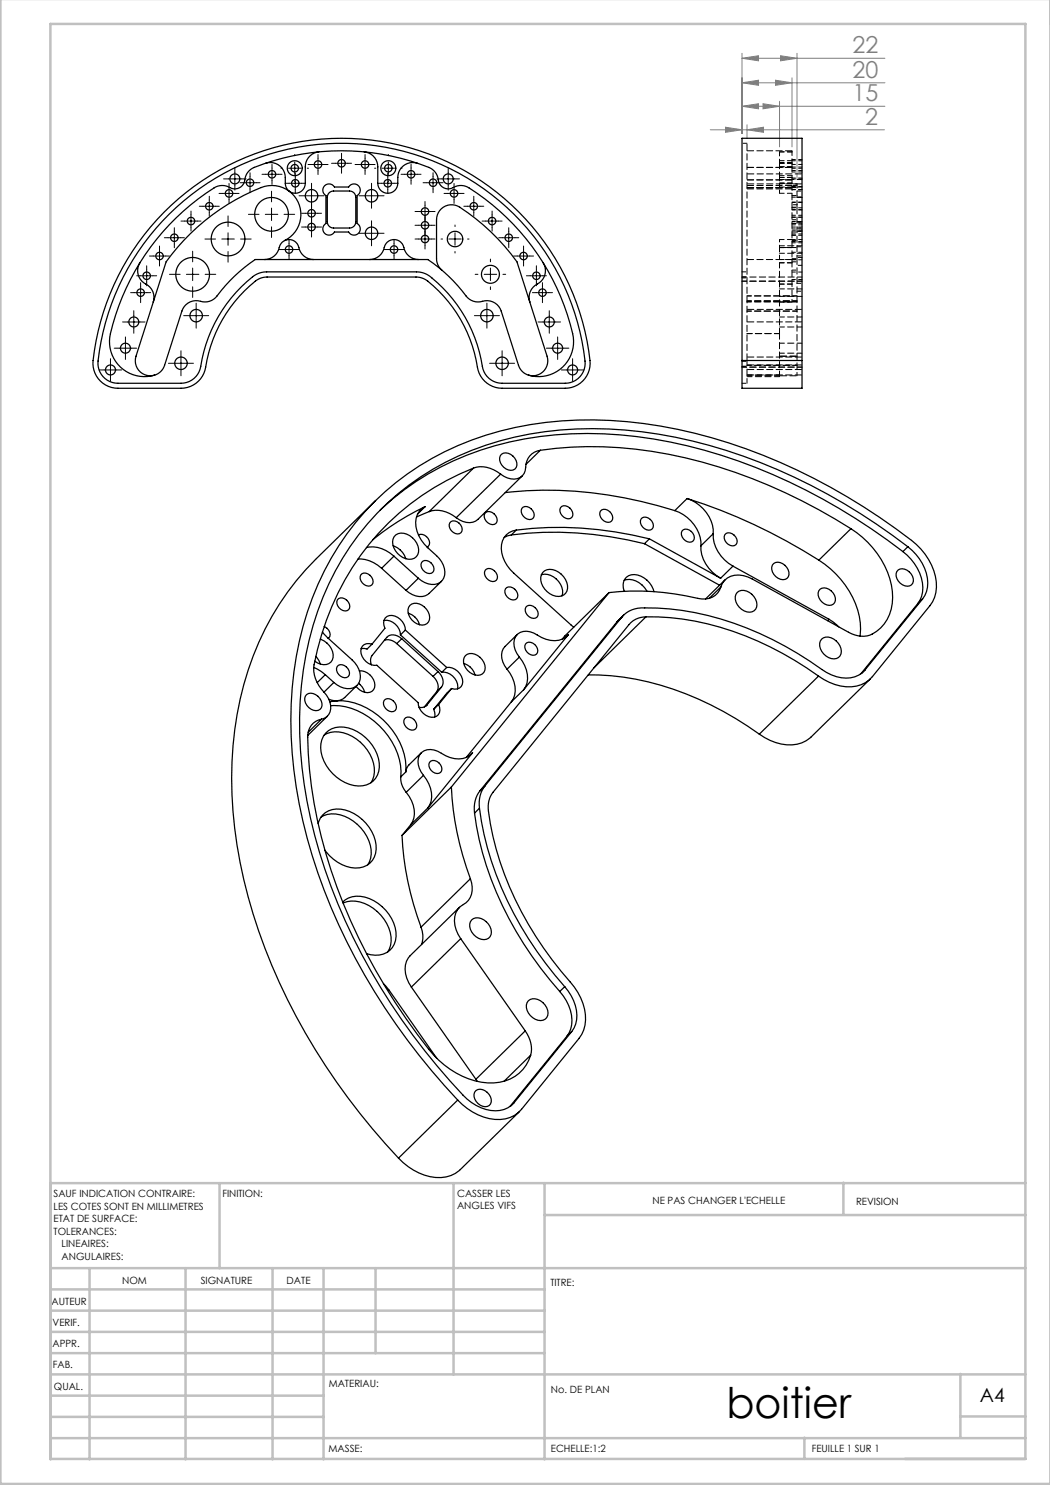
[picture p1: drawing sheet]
<svg xmlns="http://www.w3.org/2000/svg" width="210mm" height="297mm" viewBox="0 0 210 297" stroke-linecap="round" stroke-linejoin="round" font-family="sans-serif">
<g fill="none" stroke="#808080" stroke-width=".2">
<path d="M148.4 16.6l3.3-.6v1.1zM148.4 11.7l3.3-.6v1.1zM148.4 10.7v16M148.4 16.6h28.6M148.4 11.7h28.6M155.1 16l3.3 .6-3.3 .5zM156.1 11.1l3.3 .6-3.3 .5zM158.4 15.6v13.8M159.4 10.7v25.1M142.1 26h34.8M145.1 25.4l3.3 .6-3.3 .5zM148.4 21.3l3.3-.6v1.1z"/>
<path d="M148.4 21.3h28.6M149.4 26l3.3-.6v1.1zM149.4 25v2.7M152.6 20.7l3.3 .6-3.3 .5zM155.9 20.3v9.1"/>
</g>
<g fill="none" stroke="#000" stroke-width=".2" stroke-dasharray="30.5 1.3 1.3 1.3">
<path d="M44.6 38.7h-.8M45.7 35.8h-1M45.8 37.4v-.7M45.8 39.9v.8M47 34.5v-1M47 37v1M47.1 38.7h.7M48.2 35.8h1M48.8 36.5h-.8M50 35.3v-.8M50 37.8v.7M51.3 36.5h.7"/>
<path d="M53.2 34.9h-.8M54.4 33.6v-.7M54.4 36.1v.8M55.7 34.9h.7M56.5 33.6h-.3M57.8 36.7h-.7M59 31.1v-.2M59 36.1v.3M59.1 35.4v-.7M59.1 37.9v.8M60.3 36.7h.8M61.1 39.2h-1.3"/>
<path d="M61.5 33.6h.2M62.3 37.9v-1.2M62.4 32.9h-.8M63.6 39.2h1.2M63.6 31.7v-.8M63.6 34.2v.7M64.9 32.9h.7M67.1 32.7h-.8M68.3 31.4v-.7M68.3 33.9v.8M69.6 32.7h.7M71.8 32.9h-.8"/>
<path d="M73 31.7v-.8M73 34.2v.7M73.1 39.2h-1.3M74.3 32.9h.7M74.3 37.9v-1.2M75.2 33.6h-.3M75.6 39.2h1.2M76.3 36.7h-.7M77.6 35.4v-.7M77.6 37.9v.8M77.7 31.1v-.2M77.7 36.1v.3"/>
<path d="M78.8 36.7h.8M80.2 33.6h.2M81 34.9h-.8M82.2 33.6v-.7M82.2 36.1v.8M83.5 34.9h.7M85.4 36.5h-.8M86.6 35.3v-.8M86.6 37.8v.7M87.9 36.5h.7M88.4 35.8h-1M89.6 38.7h-.8"/>
<path d="M89.6 34.5v-1M89.6 37v1M90.8 37.4v-.7M90.8 39.9v.8M90.9 35.8h1M92.1 38.7h.7M26.9 58.5h-.8M28.1 55.2h-.8M28.1 57.3v-.8M28.1 59.8v.7M29.3 53.9v-.7M29.3 56.4v.8"/>
<path d="M29.4 58.5h.7M30.6 55.2h.7M30.7 51.2h-.8M31.9 50v-.8M31.9 52.5v.7M33.2 51.2h.7M33.6 47.5h-.7M34.9 46.3v-.8M34.9 48.8v.7M36 54.9h-2.1M36.1 47.5h.8M36.9 44.2h-.7"/>
<path d="M38.2 43v-.8M38.2 45.5v.7M38.5 52.4v-2.2M38.5 57.4v2.1M39.4 44.2h.8M40.6 41.3h-.7M41 54.9h2.2M41.9 40v-.7M41.9 42.5v.8M43.1 41.3h.8M43.1 47.8h-2.1M45.6 45.3v-2.1"/>
<path d="M45.6 50.3v2.1M48.1 47.8h2.1M51.8 42.9h-2.1M54.3 40.4v-2.2M54.3 45.4v2.1M56.6 49.9h-.8M56.8 42.9h2.1M57.8 48.7v-.8M57.8 51.2v.7M59.1 49.9h.7M61.1 42.7h-.8M61.1 45.4h-.8"/>
<path d="M62.3 41.4v-.7M62.3 43.9v.8M62.3 44.2v-.8M62.3 46.7v.7M62.3 40.4v1.3M63.6 42.7h.7M63.6 45.4h.7M73.1 46.7h-1.3M74.3 40.4v1.3M74.3 45.4v-1.2M74.3 47.9v1.3M75.6 46.7h1.2"/>
<path d="M77.6 49.9h-.8M78.8 48.7v-.8M78.8 51.2v.7M80.1 49.9h.7M83.8 42.3h-.8M83.8 45.1h-.8M83.8 47.8h-.8M85 41.1v-.8M85 43.6v.7M85 43.8v-.7M85 46.3v.8M85 46.6v-.8"/>
<path d="M85 49.1v.7M86.3 42.3h.7M86.3 45.1h.7M86.3 47.8h.7M88.5 47.8h-.3M91 45.3v-.3M91 50.3v.3M93.5 47.8h.3M93.5 41.3h-.7M94.8 40v-.7M94.8 42.5v.8M95.6 54.9h-.6"/>
<path d="M96 41.3h.8M97.2 44.2h-.8M98.1 52.4v-.6M98.1 57.4v.5M98.4 43v-.8M98.4 45.5v.7M99.7 44.2h.7M100.5 47.5h-.8M100.6 54.9h.5M101.7 46.3v-.8M101.7 48.8v.7M103 47.5h.7"/>
<path d="M103.5 51.2h-.8M104.7 50v-.8M104.7 52.5v.7M106 51.2h.7M106 55.2h-.7M107.2 58.5h-.7M107.3 53.9v-.7M107.3 56.4v.8M108.5 57.3v-.8M108.5 59.8v.7M108.5 55.2h.8M109.7 58.5h.8"/>
<path d="M20.8 74h-1M22.1 72.7v-1M22.1 75.2v1M23.3 74h1M23.8 69.6h-1M25.1 68.4v-1M25.1 70.9v1M25.5 64.4h-1M26.3 69.6h1M26.8 63.1v-1M26.8 65.6v1M28 64.4h1"/>
<path d="M34.9 72.7h-1.2M36.2 71.4v-1.2M36.2 73.9v1.3M37.4 72.7h1.3M38 63.1h-1.3M39.2 61.9v-1.3M39.2 64.4v1.2M40.5 63.1h1.2M96.1 63.1h-1.2M97.4 61.9v-1.3M97.4 64.4v1.2M98.6 63.1h1.3"/>
<path d="M99.2 72.7h-1.3M100.4 71.4v-1.2M100.4 73.9v1.3M101.7 72.7h1.2M108.6 64.4h-1M109.9 63.1v-1M109.9 65.6v1M110.3 69.6h-1M111.1 64.4h1M111.5 68.4v-1M111.5 70.9v1M112.8 69.6h1"/>
<path d="M113.3 74h-1M114.5 72.7v-1M114.5 75.2v1M115.8 74h1"/>
</g>
<g fill="none" stroke="#000" stroke-width=".2">
<path d="M44.6 38.7h2.5M45.7 35.8h2.5M45.8 37.4v2.5M47 34.5v2.5M48.8 36.5h2.5M50 35.3v2.5M53.2 34.9h2.5M54.4 33.6v2.5M57.7 33.6h2.5M57.8 36.7h2.5M59 32.4v2.5M59.1 35.4v2.5"/>
<path d="M61.1 39.2h2.5M62.3 37.9v2.5M62.4 32.9h2.5M63.6 31.7v2.5M67.1 32.7h2.5M68.3 31.4v2.5M71.8 32.9h2.5M73 31.7v2.5M73.1 39.2h2.5M74.3 37.9v2.5M76.3 36.7h2.5M76.4 33.6h2.5"/>
<path d="M77.6 35.4v2.5M77.7 32.4v2.5M81 34.9h2.5M82.2 33.6v2.5M85.4 36.5h2.5M86.6 35.3v2.5M88.4 35.8h2.5M89.6 38.7h2.5M89.6 34.5v2.5M90.8 37.4v2.5M26.9 58.5h2.5M28.1 55.2h2.5"/>
<path d="M28.1 57.3v2.5M29.3 53.9v2.5M30.7 51.2h2.5M31.9 50v2.5M33.6 47.5h2.5M34.9 46.3v2.5M36.9 44.2h2.5M37.3 54.9h2.5M38.2 43v2.5M38.5 53.6v2.5M40.6 41.3h2.5M41.9 40v2.5"/>
<path d="M44.4 47.8h2.5M45.6 46.6v2.5M53.1 42.9h2.5M54.3 41.6v2.5M56.6 49.9h2.5M57.8 48.7v2.5M61.1 42.7h2.5M61.1 45.4h2.5M62.3 41.4v2.5M62.3 44.2v2.5M73.1 46.7h2.5M74.3 45.4v2.5"/>
<path d="M77.6 49.9h2.5M78.8 48.7v2.5M83.8 47.8h2.5M83.8 42.3h2.5M83.8 45.1h2.5M85 41.1v2.5M85 43.8v2.5M85 46.6v2.5M89.8 47.8h2.5M91 46.6v2.5M93.5 41.3h2.5M94.8 40v2.5"/>
<path d="M96.8 54.9h2.5M97.2 44.2h2.5M98.1 53.6v2.5M98.4 43v2.5M100.5 47.5h2.5M101.7 46.3v2.5M103.5 51.2h2.5M104.7 50v2.5M106 55.2h2.5M107.2 58.5h2.5M107.3 53.9v2.5M108.5 57.3v2.5"/>
<path d="M20.8 74h2.5M22.1 72.7v2.5M23.8 69.6h2.5M25.1 68.4v2.5M25.5 64.4h2.5M26.8 63.1v2.5M34.9 72.7h2.5M36.2 71.4v2.5M38 63.1h2.5M39.2 61.9v2.5M96.1 63.1h2.5M97.4 61.9v2.5"/>
<path d="M99.2 72.7h2.5M100.4 71.4v2.5M108.6 64.4h2.5M109.9 63.1v2.5M110.3 69.6h2.5M111.5 68.4v2.5M113.3 74h2.5M114.5 72.7v2.5"/>
</g>
<g fill="none" stroke="#c0c0c0" stroke-width=".5">
<path d="M.1 -.1v296.9h210M10.1 236.6h195M43.9 236.6v17M90.7 236.6v38.3M108.9 236.6v55.3M168.7 236.5v6.4M10.1 253.6h195M10.1 257.9h98.8M17.9 253.6v38.3M37.1 253.6v38.3M54.5 253.6v38.3M64.7 253.6v38.3"/>
<path d="M75.1 253.6v17M108.9 243h96.2M10.1 270.6h98.8M10.1 266.4h98.8M10.1 262.1h98.8M10.1 279.1h54.6M10.1 274.9h195M192.1 274.8v12.7M10.1 291.8h195v-287h-195v287.1M10.1 287.6h195M10.1 283.4h54.6M160.9 287.5v4.3"/>
<path d="M192.1 283.3h13"/>
</g>
<path d="M145.1 25.4l3.3 .6-3.3 .5zM149.4 26l3.3-.6v1.1zM148.4 21.3l3.3-.6v1.1zM152.6 20.7l3.3 .6-3.3 .5zM148.4 16.6l3.3-.6v1.1zM155.1 16l3.3 .6-3.3 .5zM148.4 11.7l3.3-.6v1.1zM156.1 11.1l3.3 .6-3.3 .5z" fill="#808080"/>
<g fill="none" stroke="#000" stroke-width=".25">
<path d="M63.8 30.4a3 3 0 0 0-2.7 3v3.3a2 2 0 0 1-2 2 2 2 0 0 1-2-2 3.5 3.5 0 0 0-1.5-3.8 3 3 0 0 0-2.5-.2M64.9 37.1a1.25 1.25 0 0 1 2 .3h2.8a1.25 1.25 0 0 1 2-.3 1.25 1.25 0 0 1-.3 2v5.6a1.25 1.25 0 0 1 .3 2 1.25 1.25 0 0 1-2-.3h-2.8a1.25 1.25 0 0 1-2 .3 1.25 1.25 0 0 1 .3-2v-5.6a1.25 1.25 0 0 1-.3-2zM65.8 38.6l.9-.4h3.2a1.25 1.25 0 0 1 1.3 1.3v4.9a1.25 1.25 0 0 1-1.3 1.2h-3.2a1.25 1.25 0 0 1-1.2-1.2v-4.9zM72.8 30.4a3 3 0 0 1 2.8 3v3.3a2 2 0 0 0 2 2 2 2 0 0 0 2-2 3.5 3.5 0 0 1 1.4-3.8 3 3 0 0 1 2.5-.2M28 52.6a3.1 3.1 0 0 0 1.6 4.5 3 3 0 0 1 1.1 3.3M32.8 42.4a50 50 0 0 1 52.3-11.9 50 50 0 0 1 32.9 42.2 5 5 0 0 1-5 5h-12.6a5 5 0 0 1-4.9-4.3 26.7 26.7 0 0 0-10.8-17.7l-1.5-.3h-29.8a3.8 3.8 0 0 0-2.3 .8 27.8 27.8 0 0 0-10.1 17.9 5 5 0 0 1-4.8 3.6h-12.6a5 5 0 0 1-5-5.6 50 50 0 0 1 14.2-29.7zM33.9 42.8a49 49 0 0 1 51-11.3 49 49 0 0 1 32.1 41.3 4 4 0 0 1-4 3.9h-12.6a4 4 0 0 1-3.9-3.4 28 28 0 0 0-11.2-18.4l-1.2-.4-.8-.1h-30a4.5 4.5 0 0 0-2.8 1 28.8 28.8 0 0 0-10.5 18.4 4 4 0 0 1-3.8 2.9h-12.6a4 4 0 0 1-4-4.5 49 49 0 0 1 14.3-29.4zM52.9 51.9a3.1 3.1 0 0 0 3.1-2.8 2.06 2.06 0 0 1 2.3-1.1 2.06 2.06 0 0 1 1.6 2 3 3 0 0 0 2.8 1.9M56.9 48.1a5.8 5.8 0 0 0 2.8-7.6 5.8 5.8 0 0 0-7.5-3 43.3 43.3 0 0 0-19 14.9l-6 18.8a3 3 0 0 0 3.7 3.8M73.9 51.9a3.1 3.1 0 0 0 3.1-2.8 2.06 2.06 0 0 1 2.3-1.1 2.06 2.06 0 0 1 1.6 2 3 3 0 0 0 2.8 1.9M88.4 54a3 3 0 0 1-1.1-2.3v-7.7a3 3 0 0 1 4.6-2.6 43.2 43.2 0 0 1 11.5 11l6 18.8a3 3 0 0 1-3.7 3.8M108.6 52.6a3.1 3.1 0 0 1-1.6 4.5 3 3 0 0 0-1 3.3"/>
<path d="M30.9 75a7 7 0 0 1-8.8-8.3 46.8 46.8 0 0 1 21.5-29.5l1.2-.1 .8 .2a2.11 2.11 0 0 0 2.3 .3 2.11 2.11 0 0 0 1.1-2l.3-.8 .5-.6a5.8 5.8 0 0 1 2.9-1.4 46.7 46.7 0 0 1 33.8 1.1l.6 .6 .5 1.1a2.11 2.11 0 0 0 1.1 2 2.11 2.11 0 0 0 2.3-.3l.8-.2h.8a5.7 5.7 0 0 1 2.8 1.5 47.3 47.3 0 0 1 19.3 28.8 7 7 0 0 1-9 7.6M30.9 75a3 3 0 0 0 2-1.9l3.5-10.9a3.1 3.1 0 0 1 4.2-1.8h.9l.9-.3a5 5 0 0 0 1.8-2l2.7-2.9 2-1.7 2.1-1.6h34.6a32.2 32.2 0 0 1 7.9 7.6 3.3 3.3 0 0 0 3.5 .7 3 3 0 0 1 3.2 2l3.5 10.9a3 3 0 0 0 2 1.9M148.4 72.1v5.6h12v-5.6M148.4 72.1v-44.4h12v44.4M148.4 72.1h12M94.7 93.6a5.7 5.7 0 0 1 5.4 1.2M94.7 93.6a51.2 51.2 0 0 0-31.2 36.3 8.6 8.6 0 0 0-.6 5.1 8.8 8.8 0 0 0 2.4 4 3.3 3.3 0 0 1 .1 4.3l-1.1 .5M94.7 93.6l-8.9 8.7M100.1 94.8l-8.9 8.7M100.3 90.8a2.21 2.21 0 0 1 3.1 2.3 1.33 1.33 0 0 1-2.2 .7 2.01 2.01 0 0 1-.9-3zM101 98.5a81 81 0 0 1 34 3.6M104.5 95.2l-8.9 8.7a3.3 3.3 0 0 1-4.4-.4"/>
<path d="M108.1 90.1a82.4 82.4 0 0 1 39 4.4 112.8 112.8 0 0 1 23.1 11.2M108.1 90.1a3.4 3.4 0 0 0-3 3.4 2.45 2.45 0 0 1-3.6 2.1l-1.4-.8M108.1 90.1l-2.9 2.8M137.4 99.7a111.8 111.8 0 0 1 26.4 12.3M137.4 99.7a7.5 7.5 0 0 1 5.2 7M137.4 99.7l-2.4 2.4M67.5 119.9a1.45 1.45 0 0 1 2.4 .9 1.01 1.01 0 0 1-.4 1.3 1.01 1.01 0 0 1-1.3-.2 1.61 1.61 0 0 1-.7-2zM71.6 111.8a6.6 6.6 0 0 1 4.7 1.9M72.2 115a1.45 1.45 0 0 1 2.3 .9 1.01 1.01 0 0 1-.3 1.3 1.01 1.01 0 0 1-1.4-.3 1.61 1.61 0 0 1-.6-1.9zM73.3 109.5a6 6 0 0 1 5.5 1.7M75.1 100.1l-11.8 11.6a57.4 57.4 0 0 0-16.4 34.3 90 90 0 0 0 6.1 43.7 129.3 129.3 0 0 0 26.7 41.9M76 102a56.8 56.8 0 0 1 35.1-15 90.2 90.2 0 0 1 43.4 7.9 123.8 123.8 0 0 1 26.1 15.4"/>
<path d="M76.3 113.7l4.9 4.4M78.6 109.2a3.9 3.9 0 0 1 2.6 2.5M78.8 111.2l-2.5 2.5M78.8 111.2l4.9 4.5M79.2 107a3.2 3.2 0 0 1 4.4 2.2 1.86 1.86 0 0 1-.3 2.1 1.86 1.86 0 0 1-2.1 .5 3.6 3.6 0 0 1-2.6-4zM83.7 115.7l-2.5 2.4M83.7 107a1.61 1.61 0 0 1 1.7 .5 1.61 1.61 0 0 1 .3 1.7l-.3 .2M84.3 112.5a1.45 1.45 0 0 1 2.4 .9 1.01 1.01 0 0 1-.4 1.2 1.01 1.01 0 0 1-1.3-.2 1.61 1.61 0 0 1-.7-1.9zM85 101.3a51.4 51.4 0 0 0-10.4 6.6M85 101.3a3.8 3.8 0 0 0-1.6 5 7.8 7.8 0 0 0 2.2 3.3 7.8 7.8 0 0 1 3.3 4.1 2.44 2.44 0 0 1-.6 2.6 2.44 2.44 0 0 1-2.7 .5l-1.3-.7-.6-.4M85 101.3l-1.5 1.5M85.8 102.3l-2.5 1.1"/>
<path d="M85.8 102.3a5.7 5.7 0 0 1 5.4 1.2M88.3 116.3l-2.5 2.4a3.4 3.4 0 0 1-4.6-.6M90 104.5a1.45 1.45 0 0 1 2.4 .9 1.01 1.01 0 0 1-.4 1.3 1.01 1.01 0 0 1-1.4-.2 1.61 1.61 0 0 1-.6-2zM97 102.7a1.45 1.45 0 0 1 2.4 .9 1.01 1.01 0 0 1-.4 1.3 1.01 1.01 0 0 1-1.4-.3 1.61 1.61 0 0 1-.6-1.9zM97 114.1a1.45 1.45 0 0 1 2.4 .9 1.01 1.01 0 0 1-.4 1.2 1.01 1.01 0 0 1-1.3-.2 1.61 1.61 0 0 1-.7-1.9zM101.1 117.8a1.45 1.45 0 0 1 2.4 .8 1.01 1.01 0 0 1-.4 1.3 1.01 1.01 0 0 1-1.3-.2 1.61 1.61 0 0 1-.7-1.9zM102.3 107l-1.5 .5M102.3 107a71.7 71.7 0 0 1 26.6 1.7M103.3 106a71.7 71.7 0 0 1 26.6 1.8M103.3 106a3.5 3.5 0 0 0-2.9 4.6 7.4 7.4 0 0 0 2.3 4l12 10.8M103.3 106l-1 1M104.4 101.7a1.45 1.45 0 0 1 2.4 .9 1.01 1.01 0 0 1-.4 1.3 1.01 1.01 0 0 1-1.4-.3 1.61 1.61 0 0 1-.6-1.9z"/>
<path d="M108.3 115a3.6 3.6 0 0 1 4.1 4.2M108.5 114.5a2.82 2.82 0 0 1 4.2 .8 2.55 2.55 0 0 1 .1 3.7 3.4 3.4 0 0 1-4.5-2.3 2.24 2.24 0 0 1 .2-2.2zM112.1 101.5a1.45 1.45 0 0 1 2.4 .9 1.01 1.01 0 0 1-.4 1.3 1.01 1.01 0 0 1-1.3-.2 1.61 1.61 0 0 1-.7-2zM120.1 102.2a1.45 1.45 0 0 1 2.4 .9 1.01 1.01 0 0 1-.4 1.3 1.01 1.01 0 0 1-1.3-.2 1.61 1.61 0 0 1-.7-2zM121.8 118.5l-31.5 38.9M121.8 118.5l-9.4 9.3M124.8 116.1a4 4 0 0 1 4.6 2.1M124.8 118.3a2.31 2.31 0 0 1 .5-2.9 2.31 2.31 0 0 1 2.9-.2 4.7 4.7 0 0 1 2.6 3.1M128.2 103.8a1.45 1.45 0 0 1 2.4 .9 1.01 1.01 0 0 1-.4 1.3 1.01 1.01 0 0 1-1.3-.3 1.61 1.61 0 0 1-.7-1.9zM128.9 108.7l15 8.3M129.9 107.8l14.2 7.8M129.9 107.8l-1 .9"/>
<path d="M135 102.1a7.5 7.5 0 0 1 5.2 7.1M136.4 106.2a1.45 1.45 0 0 1 2.4 .9 1.01 1.01 0 0 1-.4 1.3 1.01 1.01 0 0 1-1.3-.3 1.61 1.61 0 0 1-.7-1.9zM140.2 109.2a7.3 7.3 0 0 0 3.9 6.4M142.6 106.7a7.3 7.3 0 0 0 4 6.5M142.6 106.7l-2.4 2.5M144.2 117.4a3.6 3.6 0 0 1-4.6 2.3 51.4 51.4 0 0 0-17.8-1.2M144.2 117.4l-2.3 2.3M145 106.9a1.45 1.45 0 0 1 2.4 .9 1.01 1.01 0 0 1-.4 1.3 1.01 1.01 0 0 1-1.4-.2 1.61 1.61 0 0 1-.6-2zM145 116l-3.9 3.8M146.6 113.2l-2.5 2.4M146.6 113.2l19.2 10.7M147.4 118.5a2.52 2.52 0 0 1 3.7 1.3 1.65 1.65 0 0 1-.1 2.2 1.65 1.65 0 0 1-2.2 .2 2.58 2.58 0 0 1-1.4-3.7z"/>
<path d="M154.7 112.7a2.21 2.21 0 0 1 3.1 2.2 1.33 1.33 0 0 1-2.2 .7 2.01 2.01 0 0 1-.9-2.9zM163.8 112a17.3 17.3 0 0 1 8.3 13.8l-.1 1.4M164 117.8a2.21 2.21 0 0 1 3.1 2.3 1.33 1.33 0 0 1-2.2 .7 2.01 2.01 0 0 1-.9-3zM170.2 105.7a17.3 17.3 0 0 1 8.3 13.8 7.6 7.6 0 0 1-5.1 7.7h-1.8l-1.9-.8-19.2-10.6a4.6 4.6 0 0 0-5.6 .3l-.7 1.3M170.2 105.7l-6.4 6.3M179.6 114a2.21 2.21 0 0 1 3.1 2.2 1.33 1.33 0 0 1-2.2 .8 2.01 2.01 0 0 1-.9-3zM180.6 110.3a9.4 9.4 0 0 1 3.9 8.1l-.5 1.7-.5 .7M181.6 109.4a9.4 9.4 0 0 1 3.9 8.1l-.5 1.6-.5 .7M181.6 109.4a115 115 0 0 0-46.5-22 73.6 73.6 0 0 0-38 1.7 53 53 0 0 0-35.3 38.9 79.9 79.9 0 0 0 1.1 39 122.4 122.4 0 0 0 30.5 52.8 8 8 0 0 0 7.4 2.1l.8-.3 1.2-1.1M181.6 109.4l-1 .9M184.5 119.8l-11.5 14.2M184.5 119.8l-1 1"/>
<path d="M61.3 138.9a2.21 2.21 0 0 1 3.1 2.2 1.33 1.33 0 0 1-2.2 .7 2.01 2.01 0 0 1-.9-2.9zM62.7 133.5l1.6 .8 .8 .6M63.2 131.3l.6 .8 .3 .7M64.1 127.8a3.5 3.5 0 0 1 2.4 4.2 2.06 2.06 0 0 1-3 .6l-.5-.4M64.5 126.4l1 1.2 4.9 4.4a3.8 3.8 0 0 1 1.2 4.9 3.4 3.4 0 0 1-4.8-.4M64.8 125.3a1.49 1.49 0 0 1 .9 2.4M65.1 134.9l1.7 1.6M65.1 134.9l-1.7 1.6M65.8 139.8l1.6 .4M66.8 136.5l-2 1.9M67.4 133.3a1.45 1.45 0 0 1 2.4 .9 1.01 1.01 0 0 1-.4 1.3 1.01 1.01 0 0 1-1.3-.3 1.61 1.61 0 0 1-.7-1.9zM71.4 137.1l-2.8 2.7-1.2 .4"/>
<path d="M71.7 136.7a3.3 3.3 0 0 1 1.2 1.8M71.9 134.2a2.99 2.99 0 0 1 3 3.3 1.64 1.64 0 0 1-2.5 .8l-1.2-1M74.4 128.8a1.61 1.61 0 0 0-2 .5 1.61 1.61 0 0 0 0 2 2.98 2.98 0 0 0 3 1.8l8.2 7.4a3 3 0 0 0 3.2 2.9 1.63 1.63 0 0 0 .9-2.5M74.4 128.8l-1 1-1.2-.1M76.8 124.1a2.96 2.96 0 0 1 3.3 2.9M76.9 128.1v-.1a2.48 2.48 0 0 1 2.5 .7M79.4 128.7l7.2 6.6M80.1 127l8.3 7.5M80.3 127.7a2.1 2.1 0 0 0-2.9-.2l-3 3.6a1.82 1.82 0 0 0-.1 1.9M80.3 127.7l7.3 6.6M80.3 127.7l-.9 1M81.1 126a3 3 0 0 0-3.2-2.9 1.63 1.63 0 0 0-.9 2.5l-2.6 3.2"/>
<path d="M81.1 126l8.2 7.5M81.1 126l-1 1M81.6 122.6a3.3 3.3 0 0 1 2.3 2.3M82 121.1a2.52 2.52 0 0 1 3.7 1.3 1.65 1.65 0 0 1-.2 2.2 1.65 1.65 0 0 1-2.1 .2 2.58 2.58 0 0 1-1.4-3.7zM86.6 135.3a2.39 2.39 0 0 1 .7 3.1M87.3 138.4l-2.4 3M87.6 134.3a2.39 2.39 0 0 1 .7 3.1M87.6 134.3l-1 1M88.3 137.4l-2.9 3.6M88.3 137.4l-1 1M88.4 134.5a2.97 2.97 0 0 1 3.1 3.3M89.3 133.5a2.95 2.95 0 0 1 3.2 3.4 1.54 1.54 0 0 1-2.2 .8"/>
<path d="M89.3 133.5l-.9 1M90.3 137.7l-2.6 3.2M90.3 137.7l-1 1-2.6 3.2M92.8 132.7a3.3 3.3 0 0 1 2.2 2.3M93.1 131.1a2.52 2.52 0 0 1 3.7 1.4 1.65 1.65 0 0 1-.1 2.1 1.65 1.65 0 0 1-2.2 .2 2.58 2.58 0 0 1-1.4-3.7zM101.4 133.8a5.3 5.3 0 0 1 .9 6.6M103.5 126.9l-2.5 2.4a3.1 3.1 0 0 0-.1 3.9l.5 .6M103.9 131.4a5.3 5.3 0 0 1 .8 6.5M103.9 131.4l-2.5 2.4M104.7 137.9l-2.4 2.5M105.1 128.8a1.45 1.45 0 0 1 2.4 .9 1.01 1.01 0 0 1-.4 1.3 1.01 1.01 0 0 1-1.3-.3 1.61 1.61 0 0 1-.7-1.9zM105.2 121.4a1.45 1.45 0 0 1 2.4 .9 1.01 1.01 0 0 1-.4 1.3 1.01 1.01 0 0 1-1.4-.2 1.61 1.61 0 0 1-.6-2z"/>
<path d="M113.7 126.9a4.2 4.2 0 0 1-5.4 .6 5.4 5.4 0 0 0-3.7-1.2 2.49 2.49 0 0 0-1.6 3.7l.9 1.4M113.7 126.9l-9 11M113.7 126.9l-.5 .5M117.6 135a56.3 56.3 0 0 1 29.5 8.7l4.8 3.1M123.4 124.4l-27.4 33.7M124.4 123.4a5.4 5.4 0 0 1 4.5-1.8 58.5 58.5 0 0 1 30.6 9.1l2.5 1.5a14.3 14.3 0 0 0 6.2 3.3 5 5 0 0 0 4.8-1.5M124.4 123.4l-27.4 33.8M124.4 123.4l-1 1M124.7 123l-1.3 1.4M129.2 123.4a4.3 4.3 0 0 0-3.4 1.5l-27.2 33.6a4.9 4.9 0 0 0-.9 3.7 65.4 65.4 0 0 0 16.4 34.2 10.3 10.3 0 0 1 2.6 9.6l-.9 1.7-11.5 14.2a6.7 6.7 0 0 1-7.5 1.5 12.7 12.7 0 0 1-5.3-3.4M129.2 123.4a56.2 56.2 0 0 1 29.8 8.7l4.7 3.1M129.2 123.4l-10.4 10.2"/>
<path d="M163.7 135.2a9.3 9.3 0 0 0 8.5 1.8l.9-.5 1.4-1.2 11.5-14.2a7.7 7.7 0 0 0 .3-8.1 13.4 13.4 0 0 0-4-4.9 116.5 116.5 0 0 0-50.2-22.9 73 73 0 0 0-37.7 2.8 53.9 53.9 0 0 0-33.8 37.3 79.3 79.3 0 0 0 0 38.9 124 124 0 0 0 30.9 55.8M163.7 135.2l-11.8 11.6M164.3 127.8a2.52 2.52 0 0 1 3.7 1.4 1.65 1.65 0 0 1-.1 2.1 1.65 1.65 0 0 1-2.2 .2 2.58 2.58 0 0 1-1.4-3.7zM165.8 123.9l1.9 1.5M165.8 123.9l-.3 .2M173 134l-.7 .6M174.1 135.8l-11.9 11.6a6.8 6.8 0 0 1-7.1 1.1l-1.1-.4-2.1-1.3M183.5 120.8l-11.3 14M64.3 143.8a3.4 3.4 0 0 0-2.8 3.6 98.9 98.9 0 0 0 13.7 46.7 118.4 118.4 0 0 0 11.5 16.9 16.1 16.1 0 0 0 12 5.6 7.8 7.8 0 0 0 7.4-5.6M64.3 143.8l-2.7 2.7M64.8 147a5.8 5.8 0 0 1 6.5 .8 7.8 7.8 0 0 1 3.5 7.4l-.6 1.4M65.1 146.6a5.1 5.1 0 0 1 6.3-.3 7.9 7.9 0 0 1 4.3 8 4 4 0 0 1-4.9 2.8 8.3 8.3 0 0 1-6.6-8.4l.2-.8z"/>
<path d="M65.5 143.2l-4 3.9M66.1 141.1a13.9 13.9 0 0 1 12.3 7.2 11.6 11.6 0 0 1 1.8 7.1M67.4 140.2l-1.4 .2M67.4 140.2a13.9 13.9 0 0 1 11.9 7 11.7 11.7 0 0 1 1.8 7.2M76.8 140.1a1.45 1.45 0 0 1 2.4 .9 1.01 1.01 0 0 1-.4 1.3 1.01 1.01 0 0 1-1.3-.3 1.61 1.61 0 0 1-.7-1.9zM80.2 155.4a4.3 4.3 0 0 0 1 3.1M80.9 143.8a1.45 1.45 0 0 1 2.4 .9 1.01 1.01 0 0 1-.4 1.3 1.01 1.01 0 0 1-1.3-.3 1.61 1.61 0 0 1-.7-1.9zM81.1 154.4l-.9 1M81.2 158.5a5.3 5.3 0 0 1 .9 6.5M84.3 150.5l-2.7 2.8-.5 1.1M84.7 155.1a5.3 5.3 0 0 1 .9 6.5M84.7 155.1l-3.5 3.4"/>
<path d="M85.4 141a1.56 1.56 0 0 1-1.6 .5M85.4 141l-.2 .2M85.9 152.5a1.45 1.45 0 0 1 2.4 .8 1.01 1.01 0 0 1-.4 1.3 1.01 1.01 0 0 1-1.3-.2 1.61 1.61 0 0 1-.7-1.9zM86.7 141.9l.2 .5v1M87.7 140.9l-1 1M90.3 157.4a60 60 0 0 0 3.8 18.3M90.3 157.4l-9.9 9.7M94.5 150.6a4.2 4.2 0 0 1-5.4 .6 5.4 5.4 0 0 0-3.7-1.3 2.49 2.49 0 0 0-1.5 3.8l.8 1.4M94.5 150.6l-8.9 11M94.5 150.6l-.5 .5M96 158.1a5.9 5.9 0 0 0-1.1 4.5M97 157.2a5.9 5.9 0 0 0-1.1 4.5"/>
<path d="M97 157.2l-1 .9M102.3 140.4l-9.1 11.1M63.6 164.7a4 4 0 0 1 5.4-2.7 8.5 8.5 0 0 1 6.2 7.9 3.9 3.9 0 0 1-5 3.6 8.6 8.6 0 0 1-5.2-3.5M64.2 163.4a5.8 5.8 0 0 1 6.5 .8 7.8 7.8 0 0 1 3.4 7.4l-.5 1.4M80.4 167.1a60 60 0 0 0 3.8 18.3M82.1 165l-1.7 2.1M85.6 161.6l-3.5 3.4M94.1 175.7a4.1 4.1 0 0 1-2.1 5.6 4.4 4.4 0 0 0-.4 5.6l.5 .8M94.1 175.7l-9.9 9.7M94.9 162.6a67.8 67.8 0 0 0 17.1 35.7M95.9 161.7a67.8 67.8 0 0 0 17 35.6M95.9 161.7l-1 .9"/>
<path d="M68.5 180.4a5.1 5.1 0 0 1 6.3-.2 7.9 7.9 0 0 1 4.3 7.9 4 4 0 0 1-4.9 2.9l-.9-.3M68.6 180.6a6 6 0 0 1 6.1 1.1 7.8 7.8 0 0 1 3.4 7.4l-.6 1.3M76.7 196.7l1.1 1.3 9.5 13.6M82.3 197.4l12.9 18.5M84.2 185.4a5 5 0 0 1 .1 3.5M91.9 181.5l-9.9 9.6a4.4 4.4 0 0 0-.3 5.4l.6 .9M92.1 187.7l12.9 18.5M92.1 187.7l-9.8 9.7M94.3 184a2.52 2.52 0 0 1 3.7 1.3 1.65 1.65 0 0 1-.1 2.2 1.65 1.65 0 0 1-2.2 .2 2.58 2.58 0 0 1-1.4-3.7zM112 198.3a8.2 8.2 0 0 1 2.1 7.5l-.7 1.5M112.9 197.3a8.2 8.2 0 0 1 2.2 7.5l-.8 1.5M112.9 197.3l-.9 1"/>
<path d="M95.2 215.9l.3 .4M95.2 218.1a2.21 2.21 0 0 1 3.1 2.2 1.33 1.33 0 0 1-2.2 .8 2.01 2.01 0 0 1-.9-3zM105 206.2a5.8 5.8 0 0 1 1.1 4.8M105 206.2l-9.8 9.7M105.7 200.2a2.52 2.52 0 0 1 3.6 1.3 1.65 1.65 0 0 1-.1 2.2 1.65 1.65 0 0 1-2.1 .2 2.58 2.58 0 0 1-1.4-3.7zM106.1 211l-5.3 5.2M113.4 207.3l-11.4 14M114.3 206.3l-11.5 14.2M114.3 206.3l-.9 1M91.5 220l-11.8 11.6M102.8 220.5l-.7 .7M103.9 222.3l-11.8 11.6a6.8 6.8 0 0 1-7.2 1.1 12.7 12.7 0 0 1-5.2-3.4"/>
<circle cx="45.8" cy="38.7" r=".75"/>
<circle cx="47" cy="35.8" r="1"/>
<circle cx="50" cy="36.5" r=".75"/>
<circle cx="54.4" cy="34.9" r=".75"/>
<circle cx="59" cy="33.6" r="1.5"/>
<circle cx="59" cy="33.6" r=".75"/>
<circle cx="59.1" cy="36.7" r=".75"/>
<circle cx="62.3" cy="39.2" r="1.25"/>
<circle cx="63.6" cy="32.9" r=".75"/>
<circle cx="68.3" cy="32.7" r=".75"/>
<circle cx="73" cy="32.9" r=".75"/>
<circle cx="74.3" cy="39.2" r="1.25"/>
<circle cx="77.6" cy="36.7" r=".75"/>
<circle cx="77.7" cy="33.6" r="1.5"/>
<circle cx="77.7" cy="33.6" r=".75"/>
<circle cx="82.2" cy="34.9" r=".75"/>
<circle cx="86.6" cy="36.5" r=".75"/>
<circle cx="89.6" cy="35.8" r="1"/>
<circle cx="90.8" cy="38.7" r=".75"/>
<circle cx="28.1" cy="58.5" r=".75"/>
<circle cx="29.3" cy="55.2" r=".75"/>
<circle cx="31.9" cy="51.2" r=".75"/>
<circle cx="34.9" cy="47.5" r=".75"/>
<circle cx="38.2" cy="44.2" r=".75"/>
<circle cx="38.5" cy="54.9" r="3.4"/>
<circle cx="41.9" cy="41.3" r=".75"/>
<circle cx="45.6" cy="47.8" r="3.4"/>
<circle cx="54.3" cy="42.9" r="3.4"/>
<circle cx="57.8" cy="49.9" r=".75"/>
<circle cx="62.3" cy="42.7" r=".75"/>
<circle cx="62.3" cy="45.4" r=".75"/>
<circle cx="74.3" cy="46.7" r="1.25"/>
<circle cx="78.8" cy="49.9" r=".75"/>
<circle cx="85" cy="47.8" r=".75"/>
<circle cx="85" cy="45.1" r=".75"/>
<circle cx="85" cy="42.3" r=".75"/>
<circle cx="91" cy="47.8" r="1.55"/>
<circle cx="94.8" cy="41.3" r=".75"/>
<circle cx="98.1" cy="54.9" r="1.8"/>
<circle cx="98.4" cy="44.2" r=".75"/>
<circle cx="101.7" cy="47.5" r=".75"/>
<circle cx="104.7" cy="51.2" r=".75"/>
<circle cx="107.3" cy="55.2" r=".75"/>
<circle cx="108.5" cy="58.5" r=".75"/>
<circle cx="22.1" cy="74" r="1"/>
<circle cx="25.1" cy="69.6" r="1"/>
<circle cx="26.8" cy="64.4" r="1"/>
<circle cx="36.2" cy="72.7" r="1.25"/>
<circle cx="39.2" cy="63.1" r="1.25"/>
<circle cx="97.4" cy="63.1" r="1.25"/>
<circle cx="100.4" cy="72.7" r="1.25"/>
<circle cx="109.9" cy="64.4" r="1"/>
<circle cx="111.5" cy="69.6" r="1"/>
<circle cx="114.5" cy="74" r="1"/>
</g>
<g fill="none" stroke="#000" stroke-width=".2" stroke-dasharray="1.3 .6" stroke-dashoffset=".3">
<path d="M155.9 32.7h2.5M155.9 30.4h2.5M155.9 35.5h2.5M155.9 36.7h2.5M155.9 33.4h2.5M155.9 38.7h2.5M155.9 35.1h2.5M155.9 37.4h4.5M158.4 36v-2.5M158.4 32.5h-2.5M158.4 32.1h-2.5M160.4 35.9h-4.5"/>
<path d="M148.4 55.4h12M148.4 56.2h12M155.9 52.6h2.5M155.9 56.8h2.5M155.9 49.5h2.5M155.9 51.9h2.5M155.9 59.3h4.5M155.9 50.7h4.5M158.4 47.9h-2.5M160.4 57.8h-4.5M160.4 49.2h-4.5M148.4 72.1h12"/>
<path d="M148.4 73.4h12M149.4 76.7v-4.5M155.9 60.4h2.5M155.9 70.6h4.5M155.9 65.4h4.5M160.4 68.6h-4.5M160.4 63.4h-4.5"/>
</g>
<g fill="none" stroke="#000" stroke-width=".2" stroke-dasharray="1.3 .6" stroke-dashoffset=".5">
<path d="M149.4 28.7h-1M158.4 39.1h1M158.4 37.4h1M158.4 37.5h1M159.4 38.2h1M159.4 39.5h1M159.4 36.8h-1M159.4 37.1h-1M160.4 39.5h-1M148.4 55.6h1M148.4 54.4h1M148.4 55.4h1"/>
<path d="M158.4 52.4h1M158.4 54h1M158.4 44h1M158.4 41.4h1M158.4 51.7h1M158.4 46.4h1M158.4 44.7h1M158.4 48.1h1M158.4 51.9h1M158.4 47h1M159.4 44.4h1M159.4 45.6h1"/>
<path d="M159.4 56.7h1M159.4 49.4h1M159.4 41h-1M159.4 46.2h1M159.4 51.2h1M159.4 58.2h1M160.4 53.1h-1M160.4 46.3h-1M160.4 44.4h-1M160.4 51.5h-1M148.4 76.7h1M148.4 72.2h1"/>
<path d="M148.4 73.3h1"/>
</g>
<path d="M155.9 49.5h3.5M149.4 72.2v-43.5M155.9 71.2h3.5M155.9 75.2h3.5" fill="none" stroke="#000" stroke-width=".2" stroke-dasharray="1.3 .6" stroke-dashoffset="-.2"/>
<path d="M155.9 32.7v2.8M149.4 75h6.5M149.4 66.7h6.5M149.4 75.3h6.5M155.9 66.7v-14.1" fill="none" stroke="#000" stroke-width=".2" stroke-dasharray="1.3 .6" stroke-dashoffset=".2"/>
<path d="M155.9 75.3v-8.6" fill="none" stroke="#000" stroke-width=".2" stroke-dasharray="1.3 .6" stroke-dashoffset=".1"/>
<path d="M155.9 32.7v-2.3M158.4 33.5v-.8M159.4 39.1v-2.3M149.4 59.2h10M155.9 49.5v2.4M158.4 56.8v-4.2M149.4 73.1h10M149.4 62.2h10M149.4 60.3h10M149.4 60.4h10M159.4 60.1h-10" fill="none" stroke="#000" stroke-width=".2" stroke-dasharray="1.3 .6" stroke-dashoffset=".4"/>
<g fill="none" stroke="#000" stroke-width=".2" stroke-dasharray="1.3 .6" stroke-dashoffset=".6">
<path d="M155.9 38.7v-2M155.9 35.5v1.2M158.4 36v1.1M158.4 39.4h2M158.4 37.3h2M158.4 35.6h2M158.4 34.4h2M158.4 33.7h2M158.4 33.4h2M160.4 37.9h-2M160.4 35.8h-2M160.4 34.1h-2"/>
<path d="M160.4 32.9h-2M160.4 32.2h-2M160.4 31.9h-2M158.4 55.9h2M158.4 52h2M158.4 48.3h2M158.4 45h2M158.4 42h2M158.4 45.8h2M158.4 43.1h2M158.4 48.6h2M158.4 40.4h2"/>
<path d="M158.4 47.9h2M158.4 46.2h2M158.4 43.4h2M160.4 54.4h-2M160.4 50.5h-2M160.4 46.8h-2M160.4 43.5h-2M160.4 40.5h-2M160.4 44.3h-2M160.4 41.6h-2M160.4 47.1h-2M160.4 45.4h-2"/>
<path d="M160.4 44.7h-2M160.4 41.9h-2M159.4 75.2v-4"/>
</g>
<path d="M158.4 56.8v3.6M159.4 52.4v18.8" fill="none" stroke="#000" stroke-width=".2" stroke-dasharray="1.3 .6" stroke-dashoffset=".7"/>
<path d="M155.9 49.5v-1.6M158.4 52.6v-15" fill="none" stroke="#000" stroke-width=".2" stroke-dasharray="1.3 .6" stroke-dashoffset=".8"/>
<g fill="none" stroke="#000" stroke-width=".2" stroke-dasharray="1.3 .6" stroke-dashoffset="-.1">
<path d="M149.4 37.5h9M149.4 37.6h9M149.4 36h9M149.4 33.5h9M149.4 37.8h9M149.4 36.8h11M158.4 37.1h-9M158.4 30.2h-9M160.4 34.8h-11M149.4 51.9h9M159.4 52.4v-11M149.4 75h11"/>
<path d="M149.4 73.9h11M149.4 64.4h11M160.4 73h-11M160.4 71.4h-11M160.4 61.9h-11"/>
</g>
<path d="M158.4 37.6v-.5M158.4 30.4v-.2M158.4 32.7v-.2M158.4 32.5v-.4M159.4 41.4v-.4" fill="none" stroke="#000" stroke-width=".2" stroke-dasharray="1.3 .6"/>
<path d="M158.4 32.1v-1.7M159.4 39.1v1.9" fill="none" stroke="#000" stroke-width=".2" stroke-dasharray="1.3 .6" stroke-dashoffset=".9"/>
<text font-size="8.5" x="145.3" y="283.5">boitier</text>
<g font-size="4.7" fill="#808080">
<text x="170.5" y="10.6">22</text>
<text x="170.5" y="15.5">20</text>
<text x="170.5" y="20.2">15</text>
<text x="173" y="24.9">2</text>
</g>
<text font-size="3.9" x="196" y="280.4">A4</text>
<g font-size="2">
<text x="10.7" y="239.5">SAUF INDICATION CONTRAIRE:</text>
<text x="44.5" y="239.5">FINITION:</text>
<text x="91.4" y="239.4">CASSER LES</text>
<text x="10.7" y="242">LES COTES SONT EN MILLIMETRES</text>
<text x="10.7" y="244.5">ETAT DE SURFACE:</text>
<text x="91.4" y="241.9">ANGLES VIFS</text>
<text x="130.5" y="240.8">NE PAS CHANGER L'ECHELLE</text>
<text x="171.2" y="241">REVISION</text>
<text x="10.7" y="247">TOLERANCES:</text>
<text x="12.3" y="249.5">LINEAIRES:</text>
<text x="12.3" y="252">ANGULAIRES:</text>
<text x="24.4" y="256.9">NOM</text>
<text x="40.1" y="256.8">SIGNATURE</text>
<text x="57.3" y="256.8">DATE</text>
<text x="110.1" y="257.1">TITRE:</text>
<text x="10.3" y="260.9">AUTEUR</text>
<text x="10.5" y="269.3">APPR.</text>
<text x="10.5" y="265.2">VERIF.</text>
<text x="10.6" y="273.6">FAB.</text>
<text x="10.8" y="278">QUAL.</text>
<text x="65.8" y="277.4">MATERIAU:</text>
<text x="110.2" y="278.5">No. DE PLAN</text>
<text x="65.7" y="290.4">MASSE:</text>
<text x="110.2" y="290.5">ECHELLE:1:2</text>
<text x="162.4" y="290.4">FEUILLE 1 SUR 1</text>
</g>
</svg>
